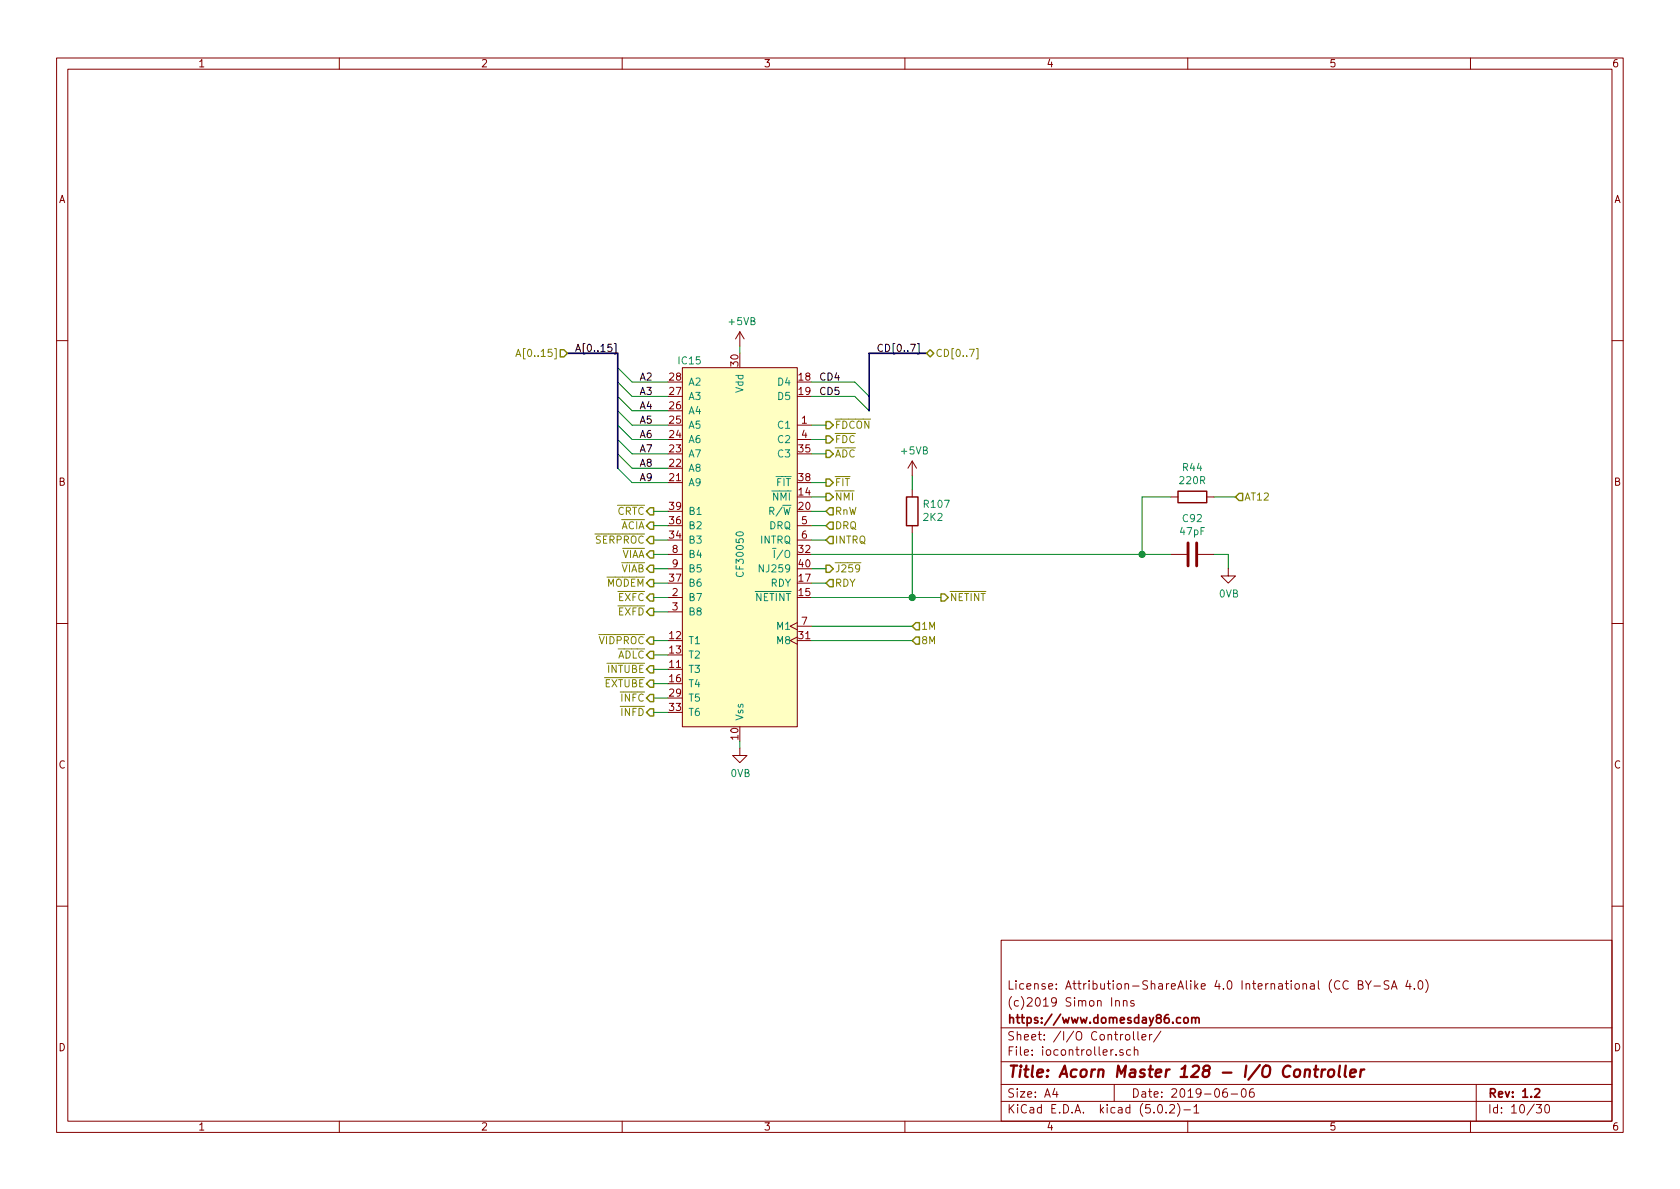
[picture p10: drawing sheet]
<svg xmlns="http://www.w3.org/2000/svg" width="297mm" height="210mm" viewBox="0 0 297 210" stroke-linecap="round" stroke-linejoin="round" font-family="sans-serif">
<g fill="none" stroke="#840000" stroke-width=".18">
<path d="M10 10.3h277v189.9h-277zM12 12.2h273v186.1h-273zM60 10.3v1.9M110 10.3v1.9M160 10.3v1.9M210 10.3v1.9M260 10.3v1.9M130.8 58.7l-.8 1.2M130.8 58.7v2.5M130.8 58.7l.8 1.2M10 60.2h2M120.6 65h20.4v63.5h-20.4z"/>
<path d="M141 75.2h2.5M141 77.7h2.5M285 60.2h2M118.1 98h2.5M141 93h2.5M141 95.5h2.5M161.3 81.5v2.6M161.3 86.6v1.3M161.3 93v1.2M161.3 81.5l-.8 1.3M161.3 81.5l.8 1.3M207 98h2.8"/>
<path d="M207 87.9h1.3M211.8 98h2.8M213.4 87.9h1.2M10 110.3h2M118.1 105.7h2.5M118.1 108.2h2.5M118.1 100.6h2.5M141 112.6l-1.3 .7 1.3 .6M141 110.1l-1.3 .6 1.3 .7M141 110.7h2.5M217.2 100.6v1.2h1.2l-1.2 1.3-1.3-1.3h1.3M285 110.3h2"/>
<path d="M130.8 132.3v1.3h1.3l-1.3 1.3-1.3-1.3h1.3M10 160.2h2M177 166.3h108v32h-108zM197.3 177.1v-.1a.37 .37 0 0 1 .6 .1v.8M197.3 176.9v1M198.6 177.1l.2-.2 .4 .1 .1 .9M198.6 176.9v1M200.5 177a.37 .37 0 0 0-.6 .1l.1 .3 .5 .1 .1 .1-.3 .3-.4-.1M238.4 173.6a.7 .7 0 0 0-.9 .2 .7 .7 0 0 0 .1 .9 .55 .55 0 0 0 .8 .1M240.2 174.1l.7-.1v-.3l-.1-.2-.6-.1v1.5h.5l.3-.3a.41 .41 0 0 0-.4-.5M241.4 173.4l.5 .8 .5-.8M241.9 174.2v.7"/>
<path d="M242.9 174.4h1.2M245.6 173.5l-.6-.1-.3 .3 .1 .3 .7 .4v.4l-.2 .1-.6-.1M246 174.9l.5-1.5 .5 1.5M246.2 174.5h.7M248.9 173.3l-.3 1.1h.9M249.3 173.9v1M250.1 174.8v.1M250.9 173.6l.3-.2a.94 .94 0 0 1 0 1.5l-.4-.3-.1-.6zM252.1 173.2a1.71 1.71 0 0 1 0 2.3M285 160.2h2M60 198.3v1.9M110 198.3v1.9"/>
<path d="M160 198.3v1.9M177 194.8h108M177 191.8h108M177 187.8h108M177 181.8h108M186.5 192.5l-.4 1h1M186.8 193v1M197 191.8v3M197.3 186.5v.1M198.6 185.7a.37 .37 0 0 0-.6 .1v.2l.6 .2v.1l-.2 .3-.4-.1M199.1 183.1l.2-.2 .4 .2v.7l-.2 .1-.4-.1zM199.9 185.7l-.4-.1-.3 .3 .1 .6 .2 .1 .4-.1"/>
<path d="M200.4 182.4v1.3l.2 .2M200.6 185.7a.37 .37 0 0 1 .6 .1v.8M200.6 185.1v1.5M201.2 182.4v1.3l.2 .2M201.9 183.4l.7-.1-.1-.3-.4-.1-.2 .2 .1 .7h.5M203.3 182.9v1M203.7 182.9l-.4 .3M204.8 195.5l.4-.2a.94 .94 0 0 1 0 1.5 .79 .79 0 0 1-.4-1.3zM205.3 182.3l-1.3 2M206.2 196.7v.1M206.8 195.5l.2-.2h.4l.2 .2 .1 .3-.1 .2-.8 .8h.9M208.2 195.1a1.71 1.71 0 0 1 0 2.3"/>
<path d="M209.3 196.3h1.2M210 198.3v1.9M211.1 195.8l.4-.5v1.5M211.1 196.8h.9M216.9 192.5a.62 .62 0 0 0-.7 .7l.1 .7 .2 .1 .5-.1v-.5l-.1-.2-.4-.1-.3 .3M217.7 193.5h1.1M219.6 192.7l.4-.2a.94 .94 0 0 1 0 1.5 .82 .82 0 0 1-.4-1.3zM221.6 192.5a.59 .59 0 0 0-.7 .7l.1 .7 .2 .1 .5-.1 .1-.5-.2-.2-.4-.1-.3 .3M260 198.3v1.9M261 191.8v6.5M271.6 195.3h.9l-.4 .6 .4 .1v.7l-.2 .1-.7-.1M273.3 195.4l.3-.1a.94 .94 0 0 1 0 1.5h-.1a1 1 0 0 1-.2-1.4z"/>
</g>
<path d="M210.7 179.9v1M208.7 180l-.4-.1-.3 .3 .1 .6 .2 .1 .4-.1M209.4 180.1l.2-.2 .4 .2 .1 .5-.1 .2-.4 .1-.2-.1zM210.7 180.1l.1-.1a.37 .37 0 0 1 .6 .1v.8M211.4 180.1l.2-.2 .3 .1 .1 .9M271.4 192.7l.2-.2h.4l.2 .5-.9 1h.9" fill="none" stroke="#840000" stroke-width=".3"/>
<path d="M230.8 189.3a.5 .5 0 0 1 .8 .1l-.1 1M230.8 189.1l-.2 1.3M232.3 189.1h.8M232.7 188.4l-.2 1.8 .1 .1 .3 .1M233.8 189.1l-.2 1.3M234.3 189.1a.55 .55 0 0 0-.6 .4M235 189.3a.53 .53 0 0 1 .5-.2 .53 .53 0 0 1 .4 .4l-.1 .6a.54 .54 0 0 1-.5 .4 .54 .54 0 0 1-.5-.4zM236.9 188.4l-.2 1.8 .2 .2M237.9 188.4l-.2 1.8 .3 .2M238.7 189.8l1-.2v-.4l-.6-.1-.3 .3v.9l.1 .1 .6-.1M240.6 189.1l-.1 1.3M241.2 189.1a.55 .55 0 0 0-.6 .4" fill="none" stroke="#840000" stroke-width=".41"/>
<path d="M120.6 65h20.4v63.5h-20.4z" fill="#ffffc2" stroke="#ffffc2" stroke-width=".18"/>
<path d="M135 99.9v1.2l-.8-1.2v1.2M136.6 97h.6M136.9 97.3v1.3" fill="none" stroke="#008484" stroke-width=".18"/>
<g fill="none" stroke="#008400" stroke-width=".18">
<path d="M109.2 65l2.6 2.6h6.3M109.2 67.6l2.6 2.5h6.3M109.2 70.1l2.6 2.5h6.3M109.2 72.6l2.6 2.6h6.3M109.2 75.2l2.6 2.5h6.3M109.2 77.7l2.6 2.6h6.3M130.8 61.2v1.3M143.5 67.6h7.6l2.6 2.5M143.5 70.1h7.6l2.6 2.5M143.5 75.2h2.5M143.5 77.7h2.5M109.2 80.3l2.6 2.5h6.3"/>
<path d="M109.2 82.8l2.6 2.5h6.3M115.6 98h2.5M115.6 90.4h2.5M115.6 93h2.5M115.6 95.5h2.5M143.5 80.3h2.5M143.5 85.3h2.5M143.5 98h63.5M143.5 87.9h2.5M143.5 90.4h2.5M143.5 93h2.5M143.5 95.5h2.5"/>
<path d="M161.3 84.1v2.5M161.3 94.2v11.5M207 87.9h-5.1v10.1M214.6 98h2.6v2.6M214.6 87.9h3.8M115.6 100.6h2.5M115.6 103.1h2.5M115.6 105.7h2.5M115.6 108.2h2.5M115.6 113.3h2.5M115.6 115.8h2.5M115.6 118.4h2.5"/>
<path d="M143.5 100.6h2.5M143.5 103.1h2.5M143.5 105.7h22.9M143.5 113.3h17.8M143.5 110.7h17.8M115.6 120.9h2.5M115.6 123.4h2.5M115.6 126h2.5M130.8 131.1v1.2"/>
</g>
<path d="M100.3 62.5h8.9v20.3M163.8 62.5h-10.1v10.1" fill="none" stroke="#000084" stroke-width=".3"/>
<path d="M108.6 60.8h.3v1.8h-.3M162.2 60.8h.3v1.8h-.3" fill="none" stroke="#000" stroke-width=".18"/>
<path d="M91.2 63l.4-1.2 .5 1.2M91.3 62.7h.6M172.6 61.6h.3v1.9h-.3M151 99.5h1.2M152 100.4l-.3 .3-.3-.1-.1-.2v-.3l.2-.2h.2l.3 .2a.88 .88 0 0 1-.3 1h-.3" fill="none" stroke="#848400" stroke-width=".18"/>
<g fill="none" stroke="#848400" stroke-width=".25">
<path d="M99.1 61.8h.6l.6 .7-.6 .6h-.6zM146 74.5h.7l.6 .7-.6 .6h-.7zM146 77.1h.7l.6 .6-.6 .7h-.7zM146 79.6h.7l.6 .7-.6 .6h-.7zM163.8 62.5l.7-.7 .6 .7-.6 .6zM114.9 89.8h.7v1.3h-.7l-.6-.7zM114.9 92.3h.7v1.3h-.7l-.6-.6zM114.9 94.9h.7v1.2h-.7l-.6-.6zM114.9 97.4h.7v1.3h-.7l-.6-.7zM114.9 99.9h.7v1.3h-.7l-.6-.6zM146 84.7h.7l.6 .6-.6 .7h-.7zM146 87.2h.7l.6 .7-.6 .6h-.7z"/>
<path d="M146 90.4l.7-.6h.6v1.3h-.6zM146 95.5l.7-.6h.6v1.2h-.6zM146 99.9h.7l.6 .7-.6 .6h-.7zM146.7 92.3h.6v1.3h-.6l-.7-.6zM219.1 87.2h.6v1.3h-.6l-.7-.6zM114.9 102.5h.7v1.3h-.7l-.6-.7zM114.9 105h.7v1.3h-.7l-.6-.6zM114.9 107.6h.7v1.2h-.7l-.6-.6zM114.9 112.6h.7v1.3h-.7l-.6-.6zM114.9 115.2h.7v1.3h-.7l-.6-.7zM114.9 117.7h.7v1.3h-.7l-.6-.6zM146 103.1l.7-.6h.6v1.3h-.6z"/>
<path d="M161.9 110.1h.7v1.3h-.7l-.6-.7zM161.9 112.6h.7v1.3h-.7l-.6-.6zM166.4 105h.6l.6 .7-.6 .6h-.6zM114.9 120.3h.7v1.2h-.7l-.6-.6zM114.9 122.8h.7v1.3h-.7l-.6-.7zM114.9 125.3h.7v1.3h-.7l-.6-.6z"/>
</g>
<path d="M210.1 96v4.1M211.6 96v4.1" fill="none" stroke="#840000" stroke-width=".51"/>
<path d="M160.3 87.9h2v5.1h-2zM208.3 86.9h5.1v2h-5.1z" fill="none" stroke="#840000" stroke-width=".25"/>
<g fill="#008400" stroke="#008400" stroke-width=".25">
<circle cx="201.9" cy="98" r=".51"/>
<circle cx="161.3" cy="105.7" r=".51"/>
</g>
<text font-size="2.8" fill="#840000" x="178" y="190.5">Title: Acorn Master 128 - I/O Controller</text>
<g font-size="2.1" fill="#840000">
<text x="178" y="178">(c)2019 Simon Inns</text>
<text x="178" y="175">License: Attribution-ShareAlike 4.0 International (CC BY-SA 4.0)</text>
<text x="178" y="184">Sheet: /I/O Controller/</text>
<text x="178" y="181">https://www.domesday86.com</text>
<text x="178" y="186.7">File: iocontroller.sch</text>
<text x="178" y="196.9">KiCad E.D.A. kicad (5.0.2)-1</text>
<text x="178" y="194.1">Size: A4</text>
<text x="200" y="194.1">Date: 2019-06-06</text>
<text x="263" y="194.1">Rev: 1.2</text>
<text x="263" y="196.9">Id: 10/30</text>
</g>
<g font-size="1.8" fill="#840000">
<text x="35" y="11.9">1</text>
<text x="85" y="11.9">2</text>
<text x="135" y="11.9">3</text>
<text x="185" y="11.9">4</text>
<text x="235" y="11.9">5</text>
<text x="285" y="11.9">6</text>
<text x="10.4" y="35.9">A</text>
<text x="285.4" y="35.9">A</text>
<text x="130.6" y="64.7" transform="rotate(-90 130.6 64.7)">30</text>
<text x="118.4" y="69.8">27</text>
<text x="118.4" y="67.3">28</text>
<text x="141.3" y="67.3">18</text>
<text x="141.3" y="69.8">19</text>
<text x="118.4" y="77.5">24</text>
<text x="118.4" y="74.9">25</text>
<text x="118.4" y="72.4">26</text>
<text x="141.8" y="74.9">1</text>
<text x="141.8" y="77.5">4</text>
<text x="118.4" y="82.5">22</text>
<text x="118.4" y="80">23</text>
<text x="141.3" y="80">35</text>
<text x="10.4" y="85.9">B</text>
<text x="118.4" y="85.1">21</text>
<text x="141.3" y="87.6">14</text>
<text x="141.3" y="85.1">38</text>
<text x="285.4" y="85.9">B</text>
<text x="118.4" y="95.2">34</text>
<text x="118.4" y="92.7">36</text>
<text x="118.4" y="90.2">39</text>
<text x="141.3" y="90.2">20</text>
<text x="141.8" y="92.7">5</text>
<text x="141.8" y="95.2">6</text>
<text x="118.9" y="97.8">8</text>
<text x="118.9" y="100.3">9</text>
<text x="141.3" y="97.8">32</text>
<text x="141.3" y="100.3">40</text>
<text x="118.4" y="102.9">37</text>
<text x="118.9" y="105.4">2</text>
<text x="118.9" y="107.9">3</text>
<text x="141.3" y="105.4">15</text>
<text x="141.3" y="102.9">17</text>
<text x="118.4" y="113">12</text>
<text x="141.3" y="113">31</text>
<text x="141.8" y="110.5">7</text>
<text x="118.4" y="118.1">11</text>
<text x="118.4" y="115.6">13</text>
<text x="118.4" y="120.6">16</text>
<text x="118.4" y="123.2">29</text>
<text x="118.4" y="125.7">33</text>
<text x="130.6" y="130.8" transform="rotate(-90 130.6 130.8)">10</text>
<text x="10.4" y="135.9">C</text>
<text x="285.4" y="135.9">C</text>
<text x="10.4" y="185.9">D</text>
<text x="285.4" y="185.9">D</text>
<text x="35" y="199.9">1</text>
<text x="85" y="199.9">2</text>
<text x="135" y="199.9">3</text>
<text x="185" y="199.9">4</text>
<text x="235" y="199.9">5</text>
<text x="285" y="199.9">6</text>
</g>
<g font-size="1.8" fill="#008484">
<text x="129" y="57.5">+5VB</text>
<text x="120.1" y="64.4">IC15</text>
<text x="121.7" y="70.7">A3</text>
<text x="121.7" y="68.2">A2</text>
<text x="131.4" y="69.4" transform="rotate(-90 131.4 69.4)">Vdd</text>
<text x="137.7" y="68.2">D4</text>
<text x="137.7" y="70.7">D5</text>
<text x="121.7" y="75.8">A5</text>
<text x="121.7" y="73.3">A4</text>
<text x="137.7" y="75.8">C1</text>
<text x="121.7" y="83.4">A8</text>
<text x="121.7" y="80.9">A7</text>
<text x="121.7" y="78.4">A6</text>
<text x="137.7" y="80.9">C3</text>
<text x="137.7" y="78.4">C2</text>
<text x="159.4" y="80.4">+5VB</text>
<text x="209.2" y="83.3">R44</text>
<text x="121.7" y="86">A9</text>
<text x="136.7" y="88.5">NMI</text>
<text x="137.3" y="86">FIT</text>
<text x="163.5" y="89.8">R107</text>
<text x="208.7" y="85.6">220R</text>
<text x="121.7" y="93.6">B2</text>
<text x="121.7" y="91.1">B1</text>
<text x="136" y="93.6">DRQ</text>
<text x="136.5" y="91.1">R/W</text>
<text x="163.3" y="92.1">2K2</text>
<text x="208.8" y="94.6">47pF</text>
<text x="209.2" y="92.3">C92</text>
<text x="121.7" y="96.1">B3</text>
<text x="121.7" y="98.7">B4</text>
<text x="121.7" y="101.2">B5</text>
<text x="131.5" y="101.6" transform="rotate(-90 131.5 101.6)">CF30050</text>
<text x="134.4" y="96.1">INTRQ</text>
<text x="134.7" y="101.2">NJ259</text>
<text x="137.6" y="98.7">I/O</text>
<text x="121.7" y="106.3">B7</text>
<text x="121.7" y="103.8">B6</text>
<text x="133.6" y="106.3">NETINT</text>
<text x="136.2" y="103.8">RDY</text>
<text x="215.6" y="105.7">0VB</text>
<text x="121.7" y="113.9">T1</text>
<text x="121.7" y="108.8">B8</text>
<text x="137.5" y="113.9">M8</text>
<text x="137.5" y="111.4">M1</text>
<text x="121.7" y="119">T3</text>
<text x="121.7" y="116.5">T2</text>
<text x="121.7" y="121.5">T4</text>
<text x="121.7" y="124.1">T5</text>
<text x="121.7" y="126.6">T6</text>
<text x="131.4" y="127.5" transform="rotate(-90 131.4 127.5)">Vss</text>
<text x="129.2" y="137.4">0VB</text>
</g>
<g font-size="1.8" fill="#848400">
<text x="92.4" y="63.1">A[0..15]</text>
<text x="165.4" y="63.1">CD[0..7]</text>
<text x="147.6" y="75.8">FDCON</text>
<text x="147.6" y="78.4">FDC</text>
<text x="147.6" y="80.9">ADC</text>
<text x="147.6" y="86">FIT</text>
<text x="147.6" y="88.5">NMI</text>
<text x="220" y="88.5">AT12</text>
<text x="109.1" y="91.1">CRTC</text>
<text x="109.7" y="93.6">ACIA</text>
<text x="147.6" y="91.1">RnW</text>
<text x="147.6" y="93.6">DRQ</text>
<text x="105.3" y="96.1">SERPROC</text>
<text x="109.8" y="98.7">VIAA</text>
<text x="109.8" y="101.2">VIAB</text>
<text x="147.6" y="96.1">INTRQ</text>
<text x="147.6" y="101.2">J259</text>
<text x="107.3" y="103.8">MODEM</text>
<text x="109.3" y="106.3">EXFC</text>
<text x="147.6" y="103.8">RDY</text>
<text x="167.9" y="106.3">NETINT</text>
<text x="106" y="113.9">VIDPROC</text>
<text x="109.3" y="108.8">EXFD</text>
<text x="162.8" y="111.4">1M</text>
<text x="162.8" y="113.9">8M</text>
<text x="107.5" y="119">INTUBE</text>
<text x="109.1" y="116.5">ADLC</text>
<text x="106.9" y="121.5">EXTUBE</text>
<text x="109.9" y="124.1">INFC</text>
<text x="109.9" y="126.6">INFD</text>
</g>
<g font-size="1.8">
<text x="101.6" y="62.2">A[0..15]</text>
<text x="154.9" y="62.2">CD[0..7]</text>
<text x="113" y="67.3">A2</text>
<text x="113" y="69.8">A3</text>
<text x="144.8" y="67.3">CD4</text>
<text x="144.8" y="69.8">CD5</text>
<text x="113" y="72.4">A4</text>
<text x="113" y="74.9">A5</text>
<text x="113" y="77.5">A6</text>
<text x="113" y="80">A7</text>
<text x="113" y="82.5">A8</text>
<text x="113" y="85.1">A9</text>
</g>
</svg>
